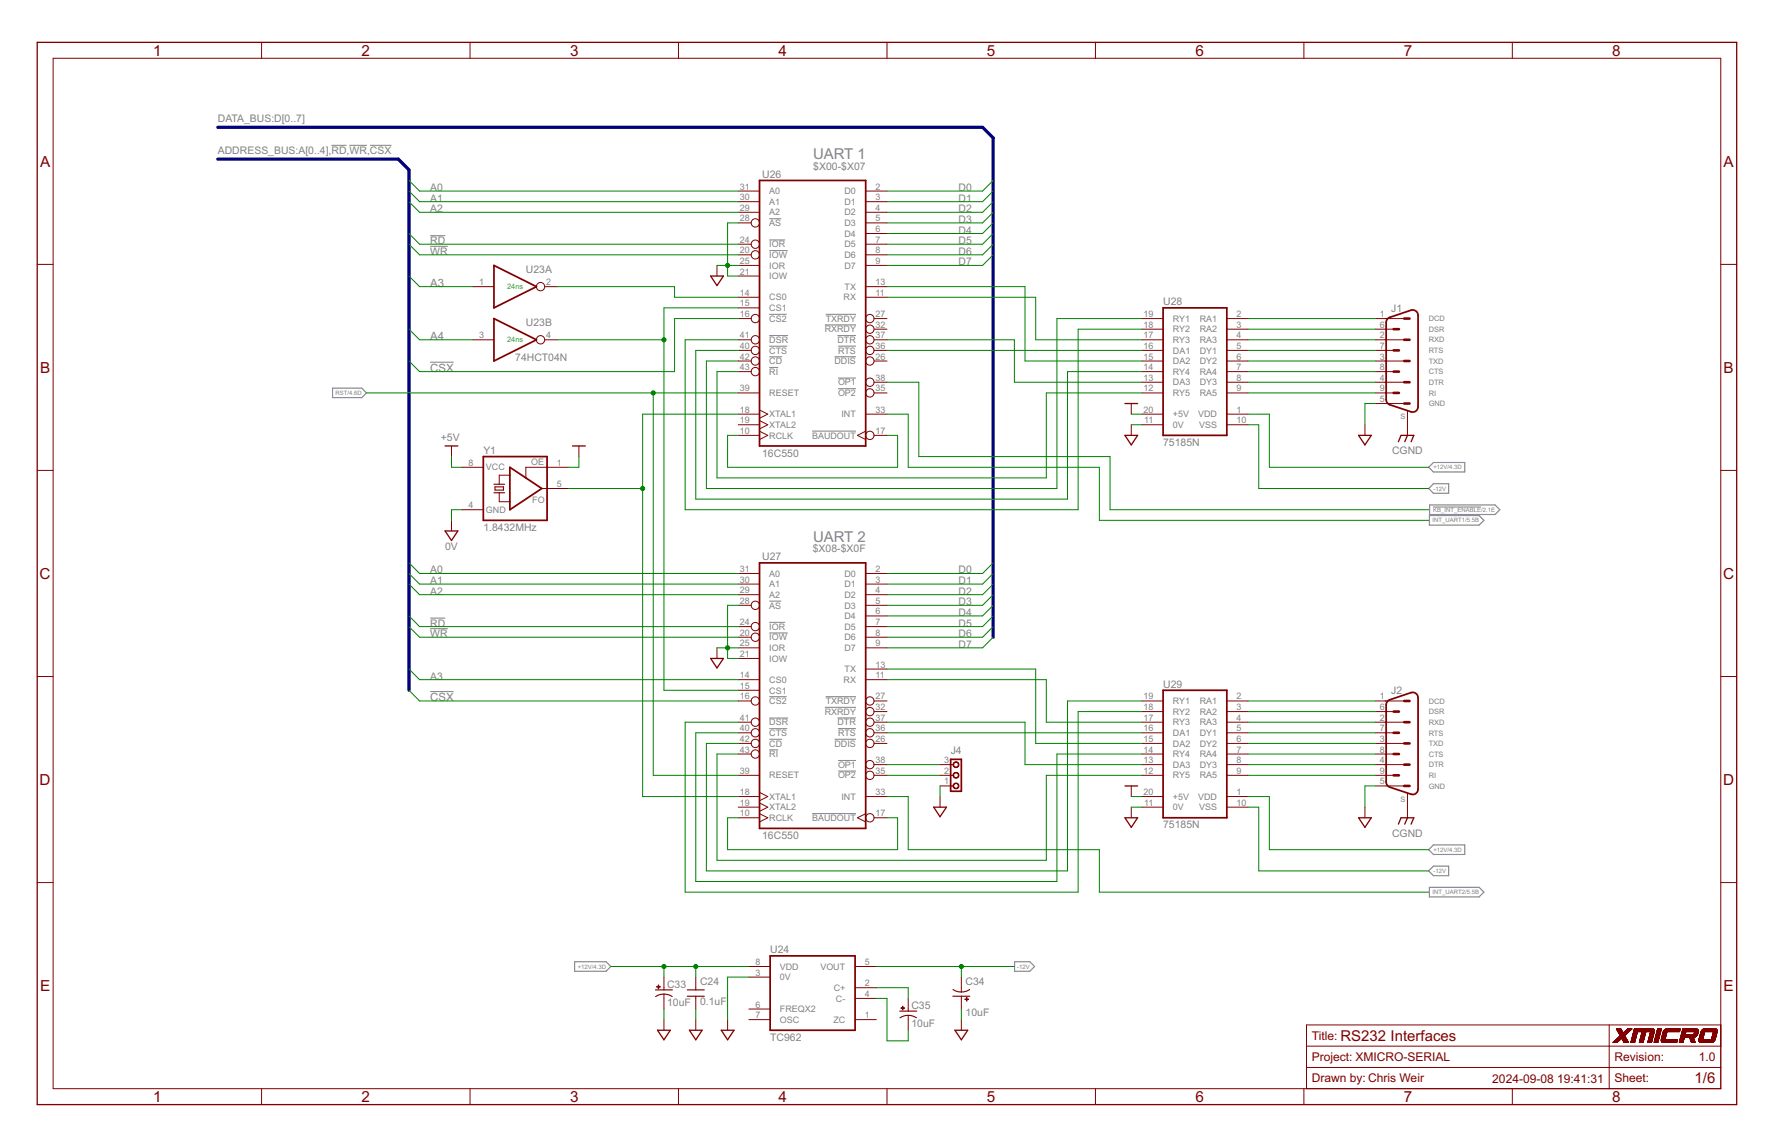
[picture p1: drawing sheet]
<svg xmlns="http://www.w3.org/2000/svg" width="432mm" height="279mm" viewBox="0 0 432 279" stroke-linecap="round" stroke-linejoin="round" font-family="sans-serif">
<g fill="none" stroke="#808080" stroke-width=".24">
<path d="M80.7 35.4h3.6M85 35.4h4.3M90 35.4h5.3M104.7 57.4h3.7M104.7 59.9h4.3M187.2 58.4h3.9M187.2 53.2h3M187.2 76.5h4.3M187.2 61h4.5M200.8 79.1h7.5M201 76.5h7.3M104.7 88.2h5.7"/>
<path d="M187.2 86.8h3.2M187.2 81.7h4.6M187.2 84.3h4.4M187.2 89.4h2.2M203.1 86.8h5.2M203.9 81.7h4.4M204 94.6h4.3M204 92h4.3M204 84.2h4.3M197.7 104.9h10.6M348.8 123.4h11.7M104.7 150.4h3.7"/>
<path d="M104.7 153h4.3M187.2 154.1h4.5M187.2 151.5h3.9M187.2 146.3h3M104.7 168.3h5.7M187.2 169.6h4.3M187.2 179.9h3.2M187.2 177.3h4.4M187.2 174.8h4.6M200.8 172.1h7.5M201 169.6h7.3M203.1 179.9h5.2"/>
<path d="M203.9 174.7h4.4M204 177.3h4.3M187.2 182.5h2.2M197.7 198h10.6M204 187.7h4.3M204 185.1h4.3"/>
</g>
<path d="M80.9 94.5h7.2l1.1 1.1-1.1 1.2h-7.2zM347.7 113.7l1.2-1.1h7.6v2.3h-7.6zM347.7 118.9l1.2-1.2h3.7v2.4h-3.7zM347.9 125.5h12.1l1.2 1.1-1.2 1.2h-12.1zM348 122.9h15.9l1.2 1.2-1.2 1.1h-15.9zM347.7 206.8l1.2-1.2h7.6v2.4h-7.6zM347.9 216h12.1l1.2 1.1-1.2 1.2h-12.1zM348.9 210.8h3.7v2.3h-3.7l-1.2-1.1zM139.9 234.1h7.6l1.2 1.1-1.2 1.2h-7.6zM247 234.1h3.7l1.1 1.1-1.1 1.2h-3.7z" fill="none" stroke="#808080" stroke-width=".28"/>
<path d="M184.9 43.9h25.8v64.6h-25.8zM120.2 77.5l10.4 5.2-10.4 5.2zM120.2 64.6l10.4 5.2-10.4 5.1zM283.1 74.9h15.5v31.1h-15.5zM337.8 77.6l.5-.4 5.2-1.7a1.32 1.32 0 0 1 1.7 1.2v22.3a1.3 1.3 0 0 1-1.7 1.2l-5.2-1.7-.5-.4-.4-.5v-19.1zM117.6 111.1h15.6v15.5h-15.6zM124.1 113.7l7.8 5.2-7.8 5.2zM184.9 137h25.8v64.6h-25.8zM283.1 168h15.5v31h-15.5zM337.8 170.6l.5-.3 5.2-1.7a1.32 1.32 0 0 1 1.7 1.2v22.3a1.3 1.3 0 0 1-1.7 1.2l-5.2-1.7-.5-.4-.4-.5v-19.2zM231.4 184.8h2.6v7.8h-2.6zM187.5 232.6h20.6v18.1h-20.6z" fill="none" stroke="#800000" stroke-width=".42"/>
<g fill="none" stroke="#800000" stroke-width=".24">
<path d="M12.9 14.2h405.9v250.8h-405.9zM63.7 10.3v3.9M114.4 10.3v3.9M165.1 10.3v3.9M215.9 10.3v3.9M266.6 10.3v3.9M317.4 10.3v3.9M368.1 10.3v3.9M179.7 46.5h5.2M179.7 49.1h5.2M179.7 51.7h5.2M179.7 54.3h3.2"/>
<path d="M179.7 59.4h3.2M210.7 46.5h5.2M210.7 49.1h5.2M210.7 51.7h5.2M210.7 54.3h5.2M210.7 56.8h5.2M210.7 59.4h5.2M9.1 64.3h3.8M115.1 69.8h5.1M132.6 69.8h3.1M174.5 64.6v2.6M179.7 62h3.2"/>
<path d="M179.7 64.6h5.2M179.7 72.3h5.2M179.7 74.9h5.2M179.7 77.5h3.2M179.7 67.2h5.2M210.7 62h5.2M210.7 64.6h5.2M210.7 72.3h5.2M210.7 69.8h5.2M212.7 77.5h3.2M277.9 77.5h5.2M298.6 77.5h5.2"/>
<path d="M334.8 77.5h7M418.8 64.3h3.9M115.1 82.7h5.1M132.6 82.7h3.1M179.7 87.9h3.2M179.7 95.6h5.2M179.7 85.3h3.2M179.7 82.7h3.2M179.7 90.4h3.2M184.9 99.8l2 1-2 1M212.7 87.9h3.2M212.7 80.1h3.2"/>
<path d="M212.7 95.6h3.2M212.7 85.3h3.2M212.7 82.7h3.2M212.7 93h3.2M275.4 98.2v2.6M277.9 87.9h5.2M277.9 80.1h5.2M277.9 95.6h5.2M277.9 85.3h5.2M277.9 82.7h5.2M277.9 93h5.2M277.9 90.4h5.2"/>
<path d="M298.6 87.9h5.2M298.6 80.1h5.2M298.6 95.6h5.2M298.6 85.3h5.2M298.6 82.7h5.2M298.6 93h5.2M298.6 90.4h5.2M334.8 87.9h7M334.8 80.1h4.4M334.8 95.6h4.4M334.8 85.3h4.4M334.8 82.7h7"/>
<path d="M334.8 93h7M334.8 90.4h4.4M334.8 98.2h7M9.1 114.5h3.8M109.9 108.5v2.6M112.5 113.7h5.1M121.5 119.9v2.2h2.6M124.1 115.7h-2.6v2.2M131.9 118.9h6.4M138.3 113.7h-10.3v2.6M140.9 108.5v2.6M179.7 106h5.2"/>
<path d="M179.7 100.8h5.2M179.7 103.4h5.2M184.9 104.9l2 1.1-2 1M184.9 102.4l2 1-2 1M210.7 104.9l-2 1.1 2 1M210.7 100.8h5.2M212.7 106h3.2M275.4 103.4v2.6M277.9 100.8h5.2M277.9 103.4h5.2M298.6 100.8h5.2M298.6 103.4h5.2"/>
<path d="M332.2 103.4v2.6M342.6 100v6M418.8 114.5h3.9M109.9 126.6v2.6M112.5 124.1h5.1M179.7 139.6h5.2M210.7 139.6h5.2M174.5 157.7v2.6M179.7 142.2h5.2M179.7 144.7h5.2M179.7 147.3h3.2M179.7 152.5h3.2"/>
<path d="M179.7 155.1h3.2M179.7 157.7h5.2M210.7 142.2h5.2M210.7 144.7h5.2M210.7 147.3h5.2M210.7 149.9h5.2M210.7 152.5h5.2M210.7 155.1h5.2M210.7 157.7h5.2M9.1 164.7h3.8M179.7 165.4h5.2M179.7 168h5.2"/>
<path d="M179.7 170.6h3.2M179.7 160.3h5.2M179.7 178.4h3.2M179.7 175.8h3.2M210.7 165.4h5.2M210.7 162.8h5.2M212.7 170.6h3.2M212.7 173.2h3.2M212.7 178.4h3.2M212.7 175.8h3.2M277.9 170.6h5.2M277.9 173.2h5.2"/>
<path d="M277.9 178.4h5.2M277.9 175.8h5.2M298.6 170.6h5.2M298.6 173.2h5.2M298.6 178.4h5.2M298.6 175.8h5.2M334.8 170.6h7M334.8 173.2h4.4M334.8 178.4h4.4M334.8 175.8h7M418.8 164.7h3.9M179.7 199h5.2"/>
<path d="M179.7 193.9h5.2M179.7 196.4h5.2M179.7 180.9h3.2M179.7 188.7h5.2M179.7 183.5h3.2M184.9 198l2 1-2 1M184.9 192.8l2 1.1-2 1M184.9 195.4l2 1-2 1.1M210.7 198l-2 1 2 1M210.7 193.9h5.2M212.7 199h3.2M212.7 180.9h3.2"/>
<path d="M212.7 188.7h3.2M212.7 186.1h3.2M228.8 188.7h3.3M228.8 186.1h3.3M228.8 191.3h3.3M228.8 193.9v2.5M275.4 191.3v2.6M275.4 196.4v2.6M277.9 193.9h5.2M277.9 196.4h5.2M277.9 180.9h5.2M277.9 188.7h5.2"/>
<path d="M277.9 186.1h5.2M277.9 183.5h5.2M298.6 193.9h5.2M298.6 196.4h5.2M298.6 180.9h5.2M298.6 188.7h5.2M298.6 186.1h5.2M298.6 183.5h5.2M332.2 196.4v2.6M334.8 180.9h7M334.8 188.7h4.4M334.8 186.1h7"/>
<path d="M334.8 183.5h4.4M334.8 191.3h7M342.6 193.1v5.9M9.1 214.8h3.8M418.8 214.8h3.9M161.6 237.8v3.1M169.4 237.8v3.1M182.3 237.8h5.2M182.3 235.2h5.2M208.1 235.2h5.2M234 237.8v3.6M161.6 242v3.6"/>
<path d="M161.6 248.2v2.5M169.4 242.5v3.1M169.4 248.2v2.5M177.1 248.2v2.5M182.3 248.2h5.2M182.3 245.6h5.2M208.1 240.4h5.2M208.1 243h5.2M208.1 248.2h5.2M221.1 243v3.1M221.1 247.1v3.6M234 242.5v3.1"/>
<path d="M234 248.2v2.5M318 254.6h100.8M318 259.8h100.8M391.7 249.4v15.6M393.5 250.4l1 .1M393.5 250.5h1.1M393.6 250.6h1M393.6 250.6l1.1 .1M393.6 250.7h1.1M393.6 250.7l1.1 .1M393.7 252.7h2.1M393.7 250.8h1.1"/>
<path d="M393.7 253.6h-1M393.7 250.9h1.1M393.7 250.9l1.1 .1M393.8 253.6h-1.1M393.8 251h1.1M393.8 252.6h1.9M393.8 251.1h1.1M393.8 253.5h-1M393.9 252.6h1.8M393.9 251.1h1M393.9 251.2h1M393.9 253.4l-1 .1"/>
<path d="M393.9 251.2l1.1 .1M393.9 252.5h1.8M394 251.3h1M394 253.4h-1.1M394 251.4h1.1M394 252.4h1.6M394 251.4h2.1M394 253.3h-1M394.1 251.5h1.9M394.1 252.4h1.5M394.1 253.2l-1 .1M394.1 252.3h1.5"/>
<path d="M394.2 253.2h-1.1M394.2 251.7h1.6M394.2 252.2h1.3M394.2 251.8h1.5M394.3 253.1l-1.1 .1M394.3 253.1h-1M394.3 252.2h1.2M394.3 251.9h1.3M394.3 252h1.2M394.4 253h-1.1M394.4 252.1h1.1M394.4 252.1l-1.8 1.6h1.1"/>
<path d="M394.4 252.9l-1 .1M394.5 252.9h-1M394.6 252.8l-1 .1M394.6 252.8h-1M394.8 252.8h1M394.8 252.8l1.1 .1M394.9 252.9h1M394.9 252.9l1.1 .1M394.9 253h1.1M395 253.1h1M395 253.2h1.1M395.1 253.2l1 .1"/>
<path d="M395.1 253.3h1.1M395.1 253.4h1.1M395.2 253.4l1 .1M395.2 253.5h1.1M395.2 253.6h1.1M395.4 252.1l1 1.6h-1.1l-.6-1-1.1 1M395.4 252.1l1.8-1.7h-1l-1.1 1.1-.6-1.1h-1.1l1 1.7M395.4 252l-1 .1M395.6 251.8l-1.3 .1M395.9 251.7h-1.7M395.9 251.6h-1.8M396 251.5l-1.9 .1"/>
<path d="M396.2 251.4h-1.1M396.2 251.3h-1M396.3 251.2l-1 .1M396.4 251.2h-1.1M396.4 251.1h-1M396.5 251.1h-1M396.6 251h-1.1M396.6 250.9l-1 .1M396.7 250.9h-1M396.8 250.8h-1.1M396.9 250.7l-1.1 .1M396.9 250.7h-1"/>
<path d="M397 250.6l-1.1 .1M397 253.6h.9M397 250.6h-1M397 253.4h1M397.1 253.3h.9M397.1 253.2h.9M397.1 250.5h-1.1M397.1 253.1h.9M397.2 252.9h.9M397.2 250.4l-1.1 .1M397.2 252.8h.9M397.3 252.6h.9"/>
<path d="M397.3 252.4h.9M397.3 252.3h.9M397.4 252.2h.9M397.4 252.1h.9M397.4 251.9h.9M397.4 251.8h1M397.5 251.7h.9M397.5 251.6h.9M397.5 251.5h.9M397.6 251.4h.9M397.6 251.2h.9M397.6 251.1h.9"/>
<path d="M397.7 251h5M397.7 250.9h5M397.7 250.8h5M397.7 250.7h4.9M397.8 250.6h4.8M397.8 250.5h4.7M397.8 250.4l4.7 .1M397.9 253.6h-.9M397.9 253.5h-.9M398 253.4l-1 .1M398 253.2h-.9M398 253.1l-.9 .1"/>
<path d="M398.1 253h-.9M398.1 252.9l-.9 .1M398.1 252.8h-.9M398.1 252.7h-.9M398.2 252.6l-1 .1M398.2 252.5l-.9 .1M398.2 252.5h-.9M398.3 252.3h-1M398.3 252.2h-1M398.3 252l-.9 .1M398.3 252h-.9M398.4 251.8h-.9"/>
<path d="M398.4 251.7l-.9 .1M398.4 251.5l-.9 .1M398.5 251.3h-.9M398.5 251.2l-.9 .1M398.5 251.1l-.6 2.6M399.1 253.6h.9M399.1 253.5h.9M399.1 253.3h.9M399.2 253.1h.9M399.2 253h.9M399.2 252.9h1M399.3 252.8h.9"/>
<path d="M399.3 252.6h.9M399.4 252.4h.9M399.4 252.3h.9M399.5 252.1h.8M399.5 251.9h.9M399.5 251.8h.9M399.6 251.6h.9M399.6 251.4h.9M399.7 251.1l-.7 2.6h.9l.7-2.6M399.7 251.1h.9M400 253.6h-.9M400 253.4l-.9 .1"/>
<path d="M400 253.4h-.9M400.1 253.2h-.9M400.1 253.1h-.9M400.1 252.9l-.9 .1M400.2 252.9h-1M400.2 252.7h-.9M400.2 252.6h-.9M400.2 252.5l-.9 .1M400.3 252.5h-.9M400.3 252.4h-.9M400.3 252.2h-.9M400.3 252.1l-.9 .1"/>
<path d="M400.4 252.1h-.9M400.4 252h-.9M400.5 251.7l-1 .1M400.5 251.7h-.9M400.5 251.6h-.9M400.5 251.5h-.9M400.6 251.3h-1M400.6 251.2l-.9 .1M400.6 251.2h-.9M401.1 253.6h.9M401.2 253.4h.9M401.2 253.3h.9"/>
<path d="M401.2 253.1h.9M401.3 253.1h.8M401.3 252.9h.9M401.3 252.8h.9M401.4 252.6h.9M401.4 252.4h.9M401.4 252.3h.9M401.5 252.1h.9M401.5 252h.9M401.6 251.9h.8M401.6 251.8h.9M401.6 251.7h.9"/>
<path d="M401.6 251.6h.9M401.7 251.5h.8M401.7 251.4h.9M401.7 251.2h.9M401.8 251.1l-.7 2.6h.9l.6-2.5M401.8 251.1h.8M402 253.6h-.9M402 253.5h-.9M402.1 253.4h-.9M402.1 253.2l-.9 .1M402.1 253.2h-.9M402.2 253h-.9"/>
<path d="M402.2 252.9l-.9 .1M402.2 252.8h-.9M402.3 252.7h-1M402.3 250.4h.1M402.3 252.5h-.9M402.4 252.3h-1M402.4 250.4h-4.6l-.8 3.3h.9M402.4 252.2h-.9M402.4 250.4l.1 .1M402.4 252l-.9 .1M402.5 250.5h.1M402.5 251.8h-.9"/>
<path d="M402.5 251.7h-.9M402.5 250.5l.1 .1M402.5 251.5l-.9 .1M402.6 251.4h-.9M402.6 250.6v.1M402.6 251.3h-.9M402.6 251.2h-.9M402.6 250.7l.1 .1M402.7 253.6h.8M402.7 253.6h.9M402.7 251.1h-5.1M402.7 250.8v.2"/>
<path d="M402.7 251l-.1 .2M402.7 253.4h.9M402.8 253.1h.9M402.8 252.9h.9M402.9 252.7h.9M402.9 252.6h.9M402.9 252.5h.9M402.9 252.4h1M403 252.2h.9M403.1 252h.8M403.1 252h.9M403.1 251.9h.9"/>
<path d="M403.1 251.7h.9M403.1 251.7h1M403.2 251.5h.9M403.3 251.2h.9M403.3 251.1h.9M403.3 251h.9M403.4 250.8h.9M403.4 250.7h.9M403.4 250.6h.9M403.4 250.5h.9M403.5 253.7h-.9l.9-3.3h.9l-.9 3.3M403.6 253.5h-.9"/>
<path d="M403.6 253.3h-.9M403.7 253.2h-.9M403.7 253h-.9M403.8 252.8l-1 .1M403.8 252.8h-.9M403.8 252.5h-.9M403.9 252.3l-.9 .1M403.9 252.3h-.9M403.9 252.1h-.9M404 251.9h-.9M404 251.8h-.9M404.1 251.6h-.9"/>
<path d="M404.1 251.4l-.9 .1M404.1 251.4h-.9M404.2 251.3h-1M404.2 251.1h-.9M404.2 251h-.9M404.3 250.9h-.9M404.3 250.6l-.9 .1M404.3 253.2h3.9M404.3 253.1h4M404.3 253.3l.1 .2M404.3 253.2v.1M404.4 253h3.9l-.2 .7h-3.5"/>
<path d="M404.4 253.4h3.8M404.4 250.5h-.9M404.4 252.9l-.1 .3M404.4 252.8h.9M404.4 253.5h3.8M404.4 252.7h.9M404.4 253.5l.2 .2M404.5 252.6h.9M404.5 253.6h3.7M404.5 252.5h.9M404.5 252.3h.9M404.6 252.1h.9"/>
<path d="M404.6 253.7h.1M404.6 251.9h1M404.7 251.8h.9M404.7 251.6h.9M404.7 251.4h1M404.8 251.4h.9M404.8 251.2l-.4 1.7M404.8 251.1h.9M404.9 251.1l-.1 .1M404.9 251h3.9M404.9 250.9v.2M405 250.8h3.9"/>
<path d="M405 250.8l-.1 .1M405.2 250.7h3.7M405.2 250.6l-.2 .2M405.2 250.6h3.7M405.3 253h-.9M405.3 252.9h-.9M405.3 252.8l-.9 .1M405.4 252.6l-.9 .1M405.4 252.5h-.9M405.4 252.4h-.9M405.5 252.2h-.9M405.5 252.1l-.9 .1"/>
<path d="M405.5 250.4h3.5l-.2 .7h-3.9M405.5 252l-.9 .1M405.5 252h-.9M405.6 251.9h-1M405.6 250.4l-.4 .2M405.6 251.7l-.9 .1M405.6 251.7h-.9M405.6 251.5l-.9 .1M405.7 251.5h-1M405.7 251.3h-.9M405.7 251.2l-.9 .1M405.7 251.2h-.9"/>
<path d="M405.7 251.1l-.4 1.9M408.2 253.3h-3.8M408.2 253.2l-3.9 .1M408.3 253.1h-3.9M408.8 253.6h.9M408.8 253.5h.9M408.9 250.9h-4M408.9 253.2h.9M408.9 250.8h-3.9M408.9 250.7h-3.8M408.9 253h.9M408.9 253h1"/>
<path d="M408.9 250.5h-3.6M409 250.4l-3.6 .1M409 252.8h.9M409 252.7h.9M409.1 252.5h.9M409.3 251.8h3.9M409.3 251.6h.9M409.3 251.4h1M409.4 251.4h.9M409.4 251.2h.9M409.4 251.1h.9M409.4 251.1h4"/>
<path d="M409.5 250.8h3.9M409.5 250.7l3.9 .1M409.5 250.7h3.8M409.6 250.6l3.7 .1M409.6 250.6h3.7M409.6 250.5h3.6M409.6 250.5h3.5M409.6 250.4l-.9 3.3h1l.3-1.2M409.6 250.4h3.4M409.6 250.4l.7 .7-.1 .7M409.7 253.6h-.9M409.7 253.4h-.9"/>
<path d="M409.8 253.3h-.9M409.8 253.1l-.9 .1M409.8 253.1h-.9M409.9 252.9h-.9M409.9 252.8h-.9M409.9 252.6l-.9 .1M410 252.6h-1M410.2 251.7l-.9 .1M410.2 251.7h-.9M410.2 251.5l-.9 .1M410.3 251.5h-1M410.3 251.3h-.9"/>
<path d="M410.3 251.2h-.9M411.3 252.5l.9 .1M411.3 252.6h.9M411.4 252.7h.8M411.4 252.8h.9M411.4 252.8l.9 .1M411.4 252.9h.9M411.4 252.9l.9 .1M411.5 253h.9M411.5 253.1h.9M411.5 253.1l.9 .1M411.5 253.2h.9"/>
<path d="M411.5 253.2l1 .1M411.6 253.3h.9M411.6 253.4h.9M411.6 253.5h.9M411.6 253.6h1M411.7 253.6h.9M412.3 251.7h.9M412.3 251.6h.9M412.4 252.5h-3.3M412.4 251.4h.9M412.4 251.3h.9M412.5 251.1h.9"/>
<path d="M412.5 251.1l-.2 .7M412.6 252.4h-3.5M412.7 252.3l-.5 .2 .4 1.2h-.9l-.4-1.2M412.7 252.3l-3.6 .1M412.8 252.3h-3.7M412.9 252.2h-3.7M412.9 252.1l-3.7 .1M412.9 252.1h-3.7M412.9 250.4l.2 .1M413 252l-3.8 .1M413 252l-.3 .3M413 252h-3.8"/>
<path d="M413.1 251.9h-3.9M413.1 250.5l.3 .3M413.2 251.8l-.2 .2M413.2 251.7l-.9 .1M413.2 251.7v.1M413.2 251.6v.1M413.3 251.5l-.9 .1M413.3 251.5h-.9M413.3 251.2l-.9 .1M413.4 251.2h-.9M413.4 250.8v.1M413.4 251h-4"/>
<path d="M413.4 250.9l-3.9 .1M413.4 250.9h-3.9M413.4 250.9v.1M413.4 251l-.2 .6M413.5 253.3h3.8M413.5 253.1h3.9M413.5 253h3.9M413.5 253v.2M413.5 253.2l.1 .1M413.6 253.4h3.6M413.6 252.9l-.1 .1M413.6 253.3v.1"/>
<path d="M413.6 252.8h.9M413.6 253.4l.1 .2M413.6 253.5h3.5M413.6 253.6h3.4M413.6 252.6h.9M413.7 253.6l.1 .1M413.7 253.6h3.3M413.7 252.3h.9M413.8 253.7h3.1M413.8 252.1h.9M413.9 251.8h.8M413.9 251.8h.9"/>
<path d="M413.9 251.6h.9M413.9 251.5h.9M414 251.3h.9M414 251.2h.9M414 251.2l-.4 1.7M414 251.1h.9M414.1 250.9h3.9M414.2 250.9l-.2 .3M414.2 250.8h3.8M414.3 250.7h3.6M414.4 250.6h3.5M414.4 252.9l-.9 .1"/>
<path d="M414.5 252.9h-.9M414.5 250.5h3.4M414.5 250.5l-.3 .4M414.5 252.7h-.9M414.5 252.6h-.9M414.5 250.5h3.3M414.6 252.5h-.9M414.6 252.4h-.9M414.6 250.5h-.1M414.6 252.2h-.9M414.7 252.2h-1M414.7 252h-.9"/>
<path d="M414.7 250.4h3M414.7 251.9h-.9M414.7 250.4l-.1 .1M414.7 251.8l-.9 .1M414.8 251.7h-.9M414.8 251.5h-.9M414.8 251.4l-.9 .1M414.9 251.4h-.9M414.9 250.4h-.2M414.9 251.2h-.9M415 250.4l-.6 2.6M416.6 252.9h.9"/>
<path d="M416.6 252.8h.9M416.7 252.6h.9M416.7 252.5h.9M416.8 252.3h.8M416.8 252.3h.9M416.8 252.1h.9M416.8 253.7h-.1M416.9 251.8h.9M416.9 251.6h.9M417 251.4h.9M417 253.6l-.2 .1M417 251.3h.9"/>
<path d="M417.1 251.1h.9M417.1 251.1l-.5 1.9M417.1 253.5l-.1 .1M417.2 253.4l-.1 .1M417.3 253.2l-3.8 .1M417.4 253.2h-3.9M417.4 253.1l-3.9 .1M417.4 253.1l-.2 .3M417.5 252.9l-.9 .1M417.5 252.9l-.1 .2M417.5 252.9h-.9M417.5 250.4h.2"/>
<path d="M417.6 252.7h-1M417.6 252.6h-.9M417.6 252.5h-.9M417.6 252.4h-.9M417.7 252.2h-.9M417.7 252.1l-.9 .1M417.7 250.4l.2 .2M417.7 252h-.9M417.8 251.9h-.9M417.8 251.7l-.9 .1M417.8 251.7h-.9M417.9 251.5l-1 .1"/>
<path d="M417.9 251.5h-.9M417.9 250.6v.1M417.9 251.4h-.9M417.9 250.7l.1 .1M417.9 251.2l-.9 .1M417.9 250.7h-3.6M418 251.2h-1M418 251.1h-4M418 251h-3.9M418 250.9l-3.9 .1M418 250.8h-3.8M418 251.1l-.5 1.8"/>
<path d="M418 250.8v.3M418.8 249.4h-100.8v15.6M63.7 265v3.8M114.4 265v3.8M165.1 265v3.8M215.9 265v3.8M266.6 265v3.8M317.4 265v3.8M368.1 265v3.8"/>
<circle cx="183.9" cy="59.4" r="1.02"/>
<circle cx="183.9" cy="54.3" r="1.02"/>
<circle cx="131.6" cy="69.8" r="1.02"/>
<circle cx="183.9" cy="62" r="1.02"/>
<circle cx="183.9" cy="77.5" r="1.02"/>
<circle cx="211.7" cy="77.5" r="1.02"/>
<circle cx="131.6" cy="82.7" r="1.02"/>
<circle cx="183.9" cy="85.3" r="1.02"/>
<circle cx="183.9" cy="87.9" r="1.02"/>
<circle cx="183.9" cy="90.4" r="1.02"/>
<circle cx="183.9" cy="82.7" r="1.02"/>
<circle cx="211.7" cy="93" r="1.02"/>
<circle cx="211.7" cy="85.3" r="1.02"/>
<circle cx="211.7" cy="82.7" r="1.02"/>
<circle cx="211.7" cy="87.9" r="1.02"/>
<circle cx="211.7" cy="80.1" r="1.02"/>
<circle cx="211.7" cy="95.6" r="1.02"/>
<circle cx="211.7" cy="106" r="1.02"/>
<circle cx="183.9" cy="155.1" r="1.02"/>
<circle cx="183.9" cy="147.3" r="1.02"/>
<circle cx="183.9" cy="152.5" r="1.02"/>
<circle cx="183.9" cy="175.8" r="1.02"/>
<circle cx="183.9" cy="170.6" r="1.02"/>
<circle cx="183.9" cy="178.4" r="1.02"/>
<circle cx="211.7" cy="178.4" r="1.02"/>
<circle cx="211.7" cy="175.8" r="1.02"/>
<circle cx="211.7" cy="173.2" r="1.02"/>
<circle cx="211.7" cy="170.6" r="1.02"/>
<circle cx="183.9" cy="180.9" r="1.02"/>
<circle cx="183.9" cy="183.5" r="1.02"/>
<circle cx="211.7" cy="199" r="1.02"/>
<circle cx="211.7" cy="188.7" r="1.02"/>
<circle cx="211.7" cy="186.1" r="1.02"/>
<circle cx="211.7" cy="180.9" r="1.02"/>
</g>
<g fill="none" stroke="#800000" stroke-width=".32">
<path d="M9.1 10.3h413.6v258.5h-413.6zM173 67.2h3.1l-1.6 2.3zM273.8 98.2h3.1M108.3 108.5h3.1M139.4 108.5h3.1M273.8 106h3.1l-1.5 2.3zM330.7 106h3.1l-1.6 2.3zM340.4 107.5l.6-1.5h3.1l-.6 1.5M342.6 106l-.7 1.5M108.3 129.2h3.1l-1.5 2.4zM173 160.3h3.1l-1.6 2.3zM227.3 196.4h3.1l-1.6 2.4z"/>
<path d="M273.8 199h3.1l-1.5 2.4zM273.8 191.3h3.1M330.7 199h3.1l-1.6 2.4zM342.6 199l-.7 1.6M340.4 200.6l.6-1.6h3.1l-.6 1.6M160 250.7h3.2l-1.6 2.4zM167.8 250.7h3.1l-1.5 2.4zM175.6 250.7h3.1l-1.6 2.4zM232.4 250.7h3.1l-1.5 2.4z"/>
</g>
<path d="M120.2 119.9h2.6M120.2 117.9h2.6M120.5 118.5h2.1v.8h-2.1zM159.5 240.9h4.2M159.6 242.5a3.7 3.7 0 0 1 4 0M167.3 242.5h4.1M167.3 240.9h4.1M219 246.1h4.1M219.1 247.7a3.7 3.7 0 0 1 4 0M231.9 242.5h4.2M232 240.8a3.7 3.7 0 0 0 4 0" fill="none" stroke="#800000" stroke-width=".28"/>
<g fill="#800000" stroke="#800000" stroke-width=".24">
<path d="M232.1 185.6a.73 .73 0 0 1 1.2 .1 .73 .73 0 0 1-.4 1.1 .73 .73 0 0 1-.9-.7h.1a.58 .58 0 0 1 .9-.5 .58 .58 0 0 1 .1 1 .58 .58 0 0 1-.9-.3l-.1-.2h-.1z" fill-rule="evenodd"/>
<path d="M232.1 190.8a.73 .73 0 0 1 1.2 .1 .73 .73 0 0 1-.4 1.1 .73 .73 0 0 1-.9-.7h.1a.57 .57 0 0 1 .9-.5 .57 .57 0 0 1 .1 1 .57 .57 0 0 1-.9-.3l-.2-.2z" fill-rule="evenodd"/>
<path d="M232.1 188.2a.73 .73 0 0 1 1.2 .1 .73 .73 0 0 1-.4 1.1 .73 .73 0 0 1-.9-.7h.1a.58 .58 0 0 1 .9-.5 .58 .58 0 0 1 .1 1 .58 .58 0 0 1-.9-.3l-.2-.2z" fill-rule="evenodd"/>
</g>
<g fill="none" stroke="#800000" stroke-width=".63">
<path d="M341.8 77.5h1.3M339.2 95.6h1.3M339.2 90.4h1.3M339.2 85.3h1.3M339.2 80.1h1.3M341.8 98.2h1.3M341.8 93h1.3M341.8 87.9h1.3M341.8 82.7h1.3M339.2 178.4h1.3M339.2 173.2h1.3M341.8 175.8h1.3"/>
<path d="M341.8 170.6h1.3M339.2 188.7h1.3M339.2 183.5h1.3M341.8 191.3h1.3M341.8 186.1h1.3M341.8 180.9h1.3"/>
</g>
<g fill="#800000" stroke="#800000" stroke-width=".24">
<path d="M219.3 245.3h.9v.1h-.9z"/>
<path d="M219.7 244.9h.1v.9h-.1z"/>
<path d="M234.9 243.1h.9v.2h-.9z"/>
<path d="M235.2 242.8h.2v.8h-.2z"/>
<path d="M159.8 240.1h.9v.1h-.9z"/>
<path d="M160.2 239.7h.1v.9h-.1z"/>
</g>
<path d="M53 31h186.2l2.5 2.6v121.5M53 38.7h44l2.5 2.6v126.7" fill="none" stroke="#000080" stroke-width=".78"/>
<g fill="none" stroke="#008000" stroke-width=".24">
<path d="M99.5 59.4l2.6 2.6h77.6M99.5 56.8l2.6 2.6h77.6M99.5 49.1l2.6 2.6h77.6M99.5 46.5l2.6 2.6h77.6M99.5 43.9l2.6 2.6h77.6M179.7 54.3h-2.6v12.9h2.6M241.7 59.4l-2.5 2.6h-23.3M241.7 56.8l-2.5 2.6h-23.3M241.7 54.3l-2.5 2.5h-23.3M241.7 51.7l-2.5 2.6h-23.3M241.7 49.1l-2.5 2.6h-23.3M241.7 46.5l-2.5 2.6h-23.3"/>
<path d="M241.7 43.9l-2.5 2.6h-23.3M99.5 67.2l2.6 2.6h13M135.7 69.8h28.5v2.5h15.5M174.5 64.6h5.2M179.7 74.9h-18.1v93.1h18.1M179.7 77.5h-15.5v12.9h-62.1l-2.6-2.5M215.9 69.8h33.6v18.1h28.4M215.9 72.3h36.2v10.4h25.8M241.7 62l-2.5 2.6h-23.3M277.9 77.5h-20.6v41.4h-85.4v-31h7.8M303.8 77.5h31M89.2 95.6h90.5"/>
<path d="M99.5 80.1l2.6 2.6h13M135.7 82.7h25.9M159 95.6v93.1h20.7M179.7 85.3h-10.3v36.2h90.4v-31.1h18.1M179.7 90.4h-5.2v25.9h80.2v-20.7h23.2M215.9 93h7.7v18.1h46.6v13h77.5M215.9 82.7h31v10.3h31M215.9 85.3h62M277.9 80.1h-15.5v44h-95.6v-41.4h12.9M303.8 90.4h31M303.8 82.7h31M303.8 93h31"/>
<path d="M303.8 95.6h31M303.8 85.3h31M303.8 87.9h31M303.8 80.1h31M334.8 98.2h-2.6v5.2M109.9 111.1v2.6h2.6M138.3 118.9h18.1M140.9 111.1v2.6h-2.6M179.7 106h-2.6v7.7h41.4v-7.7h-2.6M179.7 100.8h-23.3v93.1h23.3M215.9 100.8h5.2v12.9h46.5v12.9h80.1M275.4 100.8h2.5"/>
<path d="M275.4 103.4h2.5M303.8 100.8h5.2v12.9h38.7M303.8 103.4h2.6v15.5h41.3M99.5 139.6l2.6 2.6h77.6M99.5 137l2.6 2.6h77.6M112.5 124.1h-2.6v2.5M241.7 139.6l-2.5 2.6h-23.3M241.7 137l-2.5 2.6h-23.3M99.5 152.5l2.6 2.6h77.6M99.5 149.9l2.6 2.6h77.6M99.5 142.2l2.6 2.5h77.6M174.5 157.7h5.2"/>
<path d="M179.7 147.3h-2.6v13h2.6M241.7 155.1l-2.5 2.6h-23.3M241.7 152.5l-2.5 2.6h-23.3M241.7 149.9l-2.5 2.6h-23.3M241.7 147.3l-2.5 2.6h-23.3M241.7 144.7l-2.5 2.6h-23.3M241.7 142.2l-2.5 2.5h-23.3M99.5 162.8l2.6 2.6h77.6M99.5 168l2.6 2.6h77.6M179.7 178.4h-10.3v36.1h87.9v-31h20.6M215.9 165.4h38.8v10.4h23.2M215.9 175.8h33.6v10.3h28.4"/>
<path d="M215.9 178.4h62M215.9 162.8h36.2v18.1h25.8M277.9 170.6h-18.1v41.4h-87.9v-31.1h7.8M277.9 173.2h-15.5v43.9h-95.6v-41.3h12.9M303.8 170.6h31M303.8 175.8h31M303.8 178.4h31M303.8 173.2h31M179.7 199h-2.6v7.8h41.4v-7.8h-2.6M179.7 183.5h-5.2v25.9h80.2v-20.7h23.2M215.9 193.9h5.2v12.9h46.5v10.3h80.1M215.9 188.7h12.9"/>
<path d="M215.9 186.1h12.9M228.8 191.3v2.6M275.4 193.9h2.5M275.4 196.4h2.5M303.8 193.9h5.2v12.9h38.7M303.8 196.4h2.6v15.6h41.3M303.8 188.7h31M303.8 183.5h31M303.8 186.1h31M303.8 180.9h31M334.8 191.3h-2.6v5.1M148.7 235.2h33.6"/>
<path d="M161.6 235.2v2.6M169.4 235.2v2.6M182.3 237.8h-5.2v10.4M213.3 235.2h33.6M234 235.2v2.6M161.6 245.6v2.6M169.4 245.6v2.6M213.3 240.4h7.8v2.6M213.3 243h2.6v10.3h5.2v-2.6M234 245.6v2.6"/>
</g>
<g fill="#008000" stroke="#008000" stroke-width=".24">
<circle cx="177.1" cy="64.6" r=".51"/>
<circle cx="177.1" cy="157.7" r=".51"/>
<circle cx="169.4" cy="235.2" r=".51"/>
<circle cx="161.6" cy="235.2" r=".51"/>
<circle cx="234" cy="235.2" r=".51"/>
<circle cx="161.6" cy="82.7" r=".51"/>
<circle cx="156.4" cy="118.9" r=".51"/>
<circle cx="159" cy="95.6" r=".51"/>
</g>
<g font-size="4.1" fill="#800000">
<text x="37.3" y="13.6">1</text>
<text x="88" y="13.6">2</text>
<text x="138.7" y="13.6">3</text>
<text x="189.5" y="13.6">4</text>
<text x="240.2" y="13.6">5</text>
<text x="291" y="13.6">6</text>
<text x="341.7" y="13.6">7</text>
<text x="392.4" y="13.6">8</text>
<text x="9.7" y="40.6">A</text>
<text x="419.5" y="40.6">A</text>
<text x="9.7" y="90.7">B</text>
<text x="419.5" y="90.7">B</text>
<text x="9.6" y="140.9">C</text>
<text x="419.4" y="140.9">C</text>
<text x="9.6" y="191.1">D</text>
<text x="419.4" y="191.1">D</text>
<text x="9.7" y="241.2">E</text>
<text x="419.5" y="241.2">E</text>
<text x="326.3" y="253.3">RS232 Interfaces</text>
<text x="412.5" y="263.7">1/6</text>
<text x="37.3" y="268.2">1</text>
<text x="88" y="268.2">2</text>
<text x="138.7" y="268.2">3</text>
<text x="189.5" y="268.2">4</text>
<text x="240.2" y="268.2">5</text>
<text x="291" y="268.2">6</text>
<text x="341.7" y="268.2">7</text>
<text x="392.4" y="268.2">8</text>
</g>
<g font-size="4.1" fill="#808080">
<text x="197.9" y="38.7">UART 1</text>
<text x="197.9" y="131.8">UART 2</text>
</g>
<g font-size="3.3" fill="#800000">
<text x="319.3" y="253.1">Title:</text>
<text x="319.3" y="258.2">Project: XMICRO-SERIAL</text>
<text x="319.3" y="263.4">Drawn by: Chris Weir</text>
<text x="363.2" y="263.7">2024-09-08</text>
<text x="379" y="263.7">19:41:31</text>
<text x="393" y="258.2">Revision:</text>
<text x="393" y="263.4">Sheet:</text>
<text x="413.5" y="258.2">1.0</text>
</g>
<g font-size="3.1" fill="#808080">
<text x="104.7" y="69.8">A3</text>
<text x="104.7" y="82.7">A4</text>
<text x="104.7" y="90.5">CSX</text>
<text x="104.7" y="170.6">CSX</text>
</g>
<g font-size="2.8" fill="#808080">
<text x="53" y="29.7">DATA_BUS:D[0..7]</text>
<text x="53" y="37.5">ADDRESS_BUS:A[0..4],RD,WR,CSX</text>
<text x="197.9" y="41.3">$X00-$X07</text>
<text x="104.7" y="46.5">A0</text>
<text x="185.5" y="43.3">U26</text>
<text x="233.3" y="46.5">D0</text>
<text x="104.7" y="51.7">A2</text>
<text x="104.7" y="49.1">A1</text>
<text x="233.3" y="51.7">D2</text>
<text x="233.3" y="49.1">D1</text>
<text x="104.7" y="59.4">RD</text>
<text x="233.3" y="59.4">D5</text>
<text x="233.3" y="56.8">D4</text>
<text x="233.3" y="54.3">D3</text>
<text x="104.7" y="62">WR</text>
<text x="233.3" y="64.6">D7</text>
<text x="233.3" y="62">D6</text>
<text x="128" y="66.5">U23A</text>
<text x="283.1" y="74.3">U28</text>
<text x="338.7" y="75.8">J1</text>
<text x="128" y="79.5">U23B</text>
<text x="125.4" y="87.9">74HCT04N</text>
<text x="107.3" y="107.3">+5V</text>
<text x="117.6" y="110.5">Y1</text>
<text x="185.5" y="111.1">16C550</text>
<text x="283.1" y="108.5">75185N</text>
<text x="338.8" y="110.6">CGND</text>
<text x="117.6" y="129.2">1.8432MHz</text>
<text x="108.3" y="133.9">0V</text>
<text x="185.5" y="136.3">U27</text>
<text x="197.8" y="134.4">$X08-$X0F</text>
<text x="104.7" y="142.2">A1</text>
<text x="104.7" y="139.6">A0</text>
<text x="233.3" y="142.2">D1</text>
<text x="233.3" y="139.6">D0</text>
<text x="104.7" y="144.7">A2</text>
<text x="233.3" y="149.9">D4</text>
<text x="233.3" y="147.3">D3</text>
<text x="233.3" y="144.7">D2</text>
<text x="104.7" y="152.5">RD</text>
<text x="104.7" y="155.1">WR</text>
<text x="233.3" y="155.1">D6</text>
<text x="233.3" y="152.5">D5</text>
<text x="233.3" y="157.7">D7</text>
<text x="104.7" y="165.4">A3</text>
<text x="283.1" y="167.4">U29</text>
<text x="338.7" y="168.9">J2</text>
<text x="231.4" y="183.5">J4</text>
<text x="283.1" y="201.6">75185N</text>
<text x="338.8" y="203.7">CGND</text>
<text x="185.5" y="204.2">16C550</text>
<text x="187.5" y="232">U24</text>
<text x="170.4" y="239.8">C24</text>
<text x="235" y="239.8">C34</text>
<text x="162.4" y="244.8">10uF</text>
<text x="162.4" y="240.4">C33</text>
<text x="170.4" y="244.7">0.1uF</text>
<text x="221.8" y="245.6">C35</text>
<text x="221.8" y="250">10uF</text>
<text x="235" y="247.3">10uF</text>
<text x="187.5" y="253.3">TC962</text>
</g>
<g font-size="2.4" fill="#808080">
<text x="180.1" y="46.1">31</text>
<text x="187.2" y="47.3">A0</text>
<text x="205.6" y="47.3">D0</text>
<text x="213.1" y="46.1">2</text>
<text x="180.1" y="53.9">28</text>
<text x="180.1" y="51.3">29</text>
<text x="180.1" y="48.7">30</text>
<text x="187.2" y="52.4">A2</text>
<text x="187.2" y="49.9">A1</text>
<text x="205.6" y="49.9">D1</text>
<text x="205.6" y="52.4">D2</text>
<text x="213.1" y="48.7">3</text>
<text x="213.1" y="51.3">4</text>
<text x="213.1" y="53.9">5</text>
<text x="180.1" y="59.1">24</text>
<text x="187.2" y="55">AS</text>
<text x="205.6" y="55">D3</text>
<text x="205.6" y="57.6">D4</text>
<text x="213.1" y="56.5">6</text>
<text x="213.1" y="59.1">7</text>
<text x="180.1" y="61.6">20</text>
<text x="180.1" y="64.2">25</text>
<text x="187.2" y="62.8">IOW</text>
<text x="187.2" y="60.2">IOR</text>
<text x="187.2" y="65.4">IOR</text>
<text x="205.6" y="60.2">D5</text>
<text x="205.6" y="62.8">D6</text>
<text x="205.6" y="65.4">D7</text>
<text x="213.1" y="61.6">8</text>
<text x="213.1" y="64.2">9</text>
<text x="116.6" y="69.4">1</text>
<text x="133" y="69.4">2</text>
<text x="180.1" y="72">14</text>
<text x="180.1" y="66.8">21</text>
<text x="187.2" y="68">IOW</text>
<text x="205.5" y="70.5">TX</text>
<text x="213.1" y="72">11</text>
<text x="213.1" y="69.4">13</text>
<text x="180.1" y="74.6">15</text>
<text x="180.1" y="77.2">16</text>
<text x="187.2" y="73.1">CS0</text>
<text x="187.2" y="75.7">CS1</text>
<text x="205.3" y="73.1">RX</text>
<text x="213.1" y="77.2">27</text>
<text x="278.3" y="77.2">19</text>
<text x="301" y="77.2">2</text>
<text x="335.8" y="77.2">1</text>
<text x="116.6" y="82.3">3</text>
<text x="133" y="82.3">4</text>
<text x="180.1" y="82.3">41</text>
<text x="187.2" y="78.3">CS2</text>
<text x="187.2" y="83.5">DSR</text>
<text x="200.8" y="80.9">RXRDY</text>
<text x="201" y="78.3">TXRDY</text>
<text x="203.9" y="83.5">DTR</text>
<text x="213.1" y="79.7">32</text>
<text x="213.1" y="82.3">37</text>
<text x="278.3" y="79.7">18</text>
<text x="278.3" y="82.3">17</text>
<text x="285.5" y="78.3">RY1</text>
<text x="285.5" y="80.9">RY2</text>
<text x="285.5" y="83.5">RY3</text>
<text x="292" y="78.3">RA1</text>
<text x="292" y="80.9">RA2</text>
<text x="292" y="83.5">RA3</text>
<text x="301" y="79.7">3</text>
<text x="301" y="82.3">4</text>
<text x="335.8" y="82.3">2</text>
<text x="335.8" y="79.7">6</text>
<text x="180.1" y="84.9">40</text>
<text x="180.1" y="87.5">42</text>
<text x="187.2" y="86.1">CTS</text>
<text x="187.2" y="88.6">CD</text>
<text x="203.1" y="88.6">DDIS</text>
<text x="204" y="86">RTS</text>
<text x="213.1" y="87.5">26</text>
<text x="213.1" y="84.9">36</text>
<text x="278.3" y="84.9">16</text>
<text x="278.3" y="87.5">15</text>
<text x="285.5" y="86.1">DA1</text>
<text x="285.5" y="88.6">DA2</text>
<text x="292" y="86">DY1</text>
<text x="292" y="88.6">DY2</text>
<text x="301" y="84.9">5</text>
<text x="301" y="87.5">6</text>
<text x="335.8" y="87.5">3</text>
<text x="335.8" y="84.9">7</text>
<text x="180.1" y="95.3">39</text>
<text x="180.1" y="90.1">43</text>
<text x="187.2" y="91.2">RI</text>
<text x="204" y="93.8">OP1</text>
<text x="213.1" y="95.3">35</text>
<text x="213.1" y="92.7">38</text>
<text x="278.3" y="92.7">13</text>
<text x="278.3" y="90.1">14</text>
<text x="278.3" y="95.3">12</text>
<text x="285.5" y="93.8">DA3</text>
<text x="285.5" y="91.2">RY4</text>
<text x="292" y="91.2">RA4</text>
<text x="292" y="93.8">DY3</text>
<text x="301" y="90.1">7</text>
<text x="301" y="95.3">9</text>
<text x="301" y="92.7">8</text>
<text x="335.8" y="92.7">4</text>
<text x="335.8" y="90.1">8</text>
<text x="335.8" y="95.3">9</text>
<text x="180.1" y="100.4">18</text>
<text x="187.2" y="101.6">XTAL1</text>
<text x="187.2" y="96.4">RESET</text>
<text x="204" y="96.4">OP2</text>
<text x="204.8" y="101.6">INT</text>
<text x="213.1" y="100.4">33</text>
<text x="278.3" y="100.4">20</text>
<text x="285.5" y="101.6">+5V</text>
<text x="285.5" y="96.4">RY5</text>
<text x="291.7" y="101.6">VDD</text>
<text x="292" y="96.4">RA5</text>
<text x="301" y="100.4">1</text>
<text x="335.8" y="97.8">5</text>
<text x="180.1" y="105.6">10</text>
<text x="180.1" y="103">19</text>
<text x="187.2" y="106.7">RCLK</text>
<text x="187.2" y="104.2">XTAL2</text>
<text x="197.7" y="106.7">BAUDOUT</text>
<text x="213.1" y="105.6">17</text>
<text x="278.5" y="103">11</text>
<text x="285.5" y="104.2">0V</text>
<text x="291.9" y="104.1">VSS</text>
<text x="301" y="103">10</text>
<text x="114.1" y="113.4">8</text>
<text x="129.3" y="113.2">OE</text>
<text x="135.5" y="113.4">1</text>
<text x="118.3" y="114.5">VCC</text>
<text x="135.5" y="118.5">5</text>
<text x="114.1" y="123.7">4</text>
<text x="118.3" y="124.8">GND</text>
<text x="129.5" y="122.5">FO</text>
<text x="180.1" y="141.8">30</text>
<text x="180.1" y="139.2">31</text>
<text x="187.2" y="142.9">A1</text>
<text x="187.2" y="140.3">A0</text>
<text x="205.6" y="140.3">D0</text>
<text x="205.6" y="142.9">D1</text>
<text x="213.1" y="139.2">2</text>
<text x="213.1" y="141.8">3</text>
<text x="180.1" y="147">28</text>
<text x="180.1" y="144.4">29</text>
<text x="187.2" y="148.1">AS</text>
<text x="187.2" y="145.5">A2</text>
<text x="205.6" y="145.5">D2</text>
<text x="205.6" y="148.1">D3</text>
<text x="213.1" y="144.4">4</text>
<text x="213.1" y="147">5</text>
<text x="213.1" y="149.6">6</text>
<text x="180.1" y="154.7">20</text>
<text x="180.1" y="152.1">24</text>
<text x="187.2" y="155.9">IOW</text>
<text x="187.2" y="153.3">IOR</text>
<text x="205.6" y="150.7">D4</text>
<text x="205.6" y="153.3">D5</text>
<text x="205.6" y="155.9">D6</text>
<text x="213.1" y="152.1">7</text>
<text x="213.1" y="154.7">8</text>
<text x="180.1" y="159.9">21</text>
<text x="180.1" y="157.3">25</text>
<text x="187.2" y="161">IOW</text>
<text x="187.2" y="158.4">IOR</text>
<text x="205.6" y="158.4">D7</text>
<text x="213.1" y="157.3">9</text>
<text x="180.1" y="165.1">14</text>
<text x="180.1" y="167.6">15</text>
<text x="187.2" y="166.2">CS0</text>
<text x="205.3" y="166.2">RX</text>
<text x="205.5" y="163.6">TX</text>
<text x="213.1" y="165.1">11</text>
<text x="213.1" y="162.5">13</text>
<text x="180.1" y="170.2">16</text>
<text x="187.2" y="168.8">CS1</text>
<text x="187.2" y="171.4">CS2</text>
<text x="200.8" y="174">RXRDY</text>
<text x="201" y="171.4">TXRDY</text>
<text x="213.1" y="170.2">27</text>
<text x="213.1" y="172.8">32</text>
<text x="278.3" y="170.2">19</text>
<text x="278.3" y="172.8">18</text>
<text x="285.5" y="171.4">RY1</text>
<text x="285.5" y="174">RY2</text>
<text x="292" y="171.4">RA1</text>
<text x="292" y="174">RA2</text>
<text x="301" y="170.2">2</text>
<text x="301" y="172.8">3</text>
<text x="335.8" y="170.2">1</text>
<text x="335.8" y="172.8">6</text>
<text x="180.1" y="178">40</text>
<text x="180.1" y="175.4">41</text>
<text x="187.2" y="179.1">CTS</text>
<text x="187.2" y="176.5">DSR</text>
<text x="203.9" y="176.5">DTR</text>
<text x="204" y="179.1">RTS</text>
<text x="213.1" y="178">36</text>
<text x="213.1" y="175.4">37</text>
<text x="278.3" y="178">16</text>
<text x="278.3" y="175.4">17</text>
<text x="285.5" y="179.1">DA1</text>
<text x="285.5" y="176.5">RY3</text>
<text x="292" y="176.5">RA3</text>
<text x="292" y="179.1">DY1</text>
<text x="301" y="175.4">4</text>
<text x="301" y="178">5</text>
<text x="335.8" y="175.4">2</text>
<text x="335.8" y="178">7</text>
<text x="180.1" y="180.6">42</text>
<text x="180.1" y="183.2">43</text>
<text x="187.2" y="181.7">CD</text>
<text x="187.2" y="184.3">RI</text>
<text x="203.1" y="181.7">DDIS</text>
<text x="213.1" y="180.6">26</text>
<text x="213.1" y="185.7">38</text>
<text x="229.8" y="185.7">3</text>
<text x="278.3" y="180.6">15</text>
<text x="278.3" y="185.7">13</text>
<text x="278.3" y="183.2">14</text>
<text x="285.5" y="181.7">DA2</text>
<text x="285.5" y="184.3">RY4</text>
<text x="292" y="184.3">RA4</text>
<text x="292" y="181.7">DY2</text>
<text x="301" y="183.2">7</text>
<text x="301" y="180.6">6</text>
<text x="301" y="185.7">8</text>
<text x="335.8" y="180.6">3</text>
<text x="335.8" y="185.7">4</text>
<text x="335.8" y="183.2">8</text>
<text x="180.1" y="188.3">39</text>
<text x="187.2" y="189.5">RESET</text>
<text x="204" y="189.5">OP2</text>
<text x="204" y="186.9">OP1</text>
<text x="213.1" y="188.3">35</text>
<text x="229.8" y="190.9">1</text>
<text x="229.8" y="188.3">2</text>
<text x="278.3" y="188.3">12</text>
<text x="285.5" y="186.9">DA3</text>
<text x="285.5" y="189.5">RY5</text>
<text x="292" y="189.5">RA5</text>
<text x="292" y="186.9">DY3</text>
<text x="301" y="188.3">9</text>
<text x="335.8" y="190.9">5</text>
<text x="335.8" y="188.3">9</text>
<text x="180.1" y="193.5">18</text>
<text x="180.1" y="196.1">19</text>
<text x="187.2" y="194.6">XTAL1</text>
<text x="187.2" y="197.2">XTAL2</text>
<text x="204.8" y="194.6">INT</text>
<text x="213.1" y="193.5">33</text>
<text x="278.3" y="193.5">20</text>
<text x="278.5" y="196.1">11</text>
<text x="285.5" y="194.6">+5V</text>
<text x="285.5" y="197.2">0V</text>
<text x="291.7" y="194.6">VDD</text>
<text x="291.9" y="197.2">VSS</text>
<text x="301" y="193.5">1</text>
<text x="301" y="196.1">10</text>
<text x="180.1" y="198.7">10</text>
<text x="187.2" y="199.8">RCLK</text>
<text x="197.7" y="199.8">BAUDOUT</text>
<text x="213.1" y="198.7">17</text>
<text x="183.9" y="237.5">3</text>
<text x="183.9" y="234.9">8</text>
<text x="189.8" y="238.6">0V</text>
<text x="189.8" y="236">VDD</text>
<text x="199.7" y="236">VOUT</text>
<text x="210.5" y="234.9">5</text>
<text x="183.9" y="245.2">6</text>
<text x="202.9" y="241.2">C+</text>
<text x="203.5" y="243.8">C-</text>
<text x="210.5" y="240">2</text>
<text x="210.5" y="242.6">4</text>
<text x="183.9" y="247.8">7</text>
<text x="189.8" y="248.9">OSC</text>
<text x="189.8" y="246.3">FREQX2</text>
<text x="202.9" y="248.9">ZC</text>
<text x="210.5" y="247.8">1</text>
</g>
<g font-size="2" fill="#008080">
<text x="123.4" y="70.4">24ns</text>
<text x="123.4" y="83.3">24ns</text>
</g>
<g font-size="2" fill="#808080">
<text x="347.7" y="83.4">RXD</text>
<text x="347.7" y="80.8">DSR</text>
<text x="347.7" y="78.2">DCD</text>
<text x="347.7" y="88.5">TXD</text>
<text x="347.7" y="85.9">RTS</text>
<text x="347.7" y="93.7">DTR</text>
<text x="347.7" y="91.1">CTS</text>
<text x="347.7" y="96.3">RI</text>
<text x="347.7" y="98.9">GND</text>
<text x="340.9" y="102.1">S</text>
<text x="347.7" y="173.8">DSR</text>
<text x="347.7" y="171.3">DCD</text>
<text x="347.7" y="179">RTS</text>
<text x="347.7" y="176.4">RXD</text>
<text x="347.7" y="184.2">CTS</text>
<text x="347.7" y="181.6">TXD</text>
<text x="347.7" y="189.3">RI</text>
<text x="347.7" y="186.8">DTR</text>
<text x="347.7" y="191.9">GND</text>
<text x="340.9" y="195.2">S</text>
</g>
<g font-size="1.6" fill="#808080">
<text x="81.6" y="96.1">RST/4.6D</text>
<text x="348.9" y="114.2">+12V/4.3D</text>
<text x="348.9" y="119.4">-12V</text>
<text x="348.8" y="124.6">KB_INT_ENABLE/2.1E</text>
<text x="348.7" y="127.2">INT_UART1/5.5B</text>
<text x="348.9" y="207.3">+12V/4.3D</text>
<text x="348.9" y="212.5">-12V</text>
<text x="348.7" y="217.7">INT_UART2/5.5B</text>
<text x="140.6" y="235.7">+12V/4.3D</text>
<text x="247.6" y="235.7">-12V</text>
</g>
</svg>
